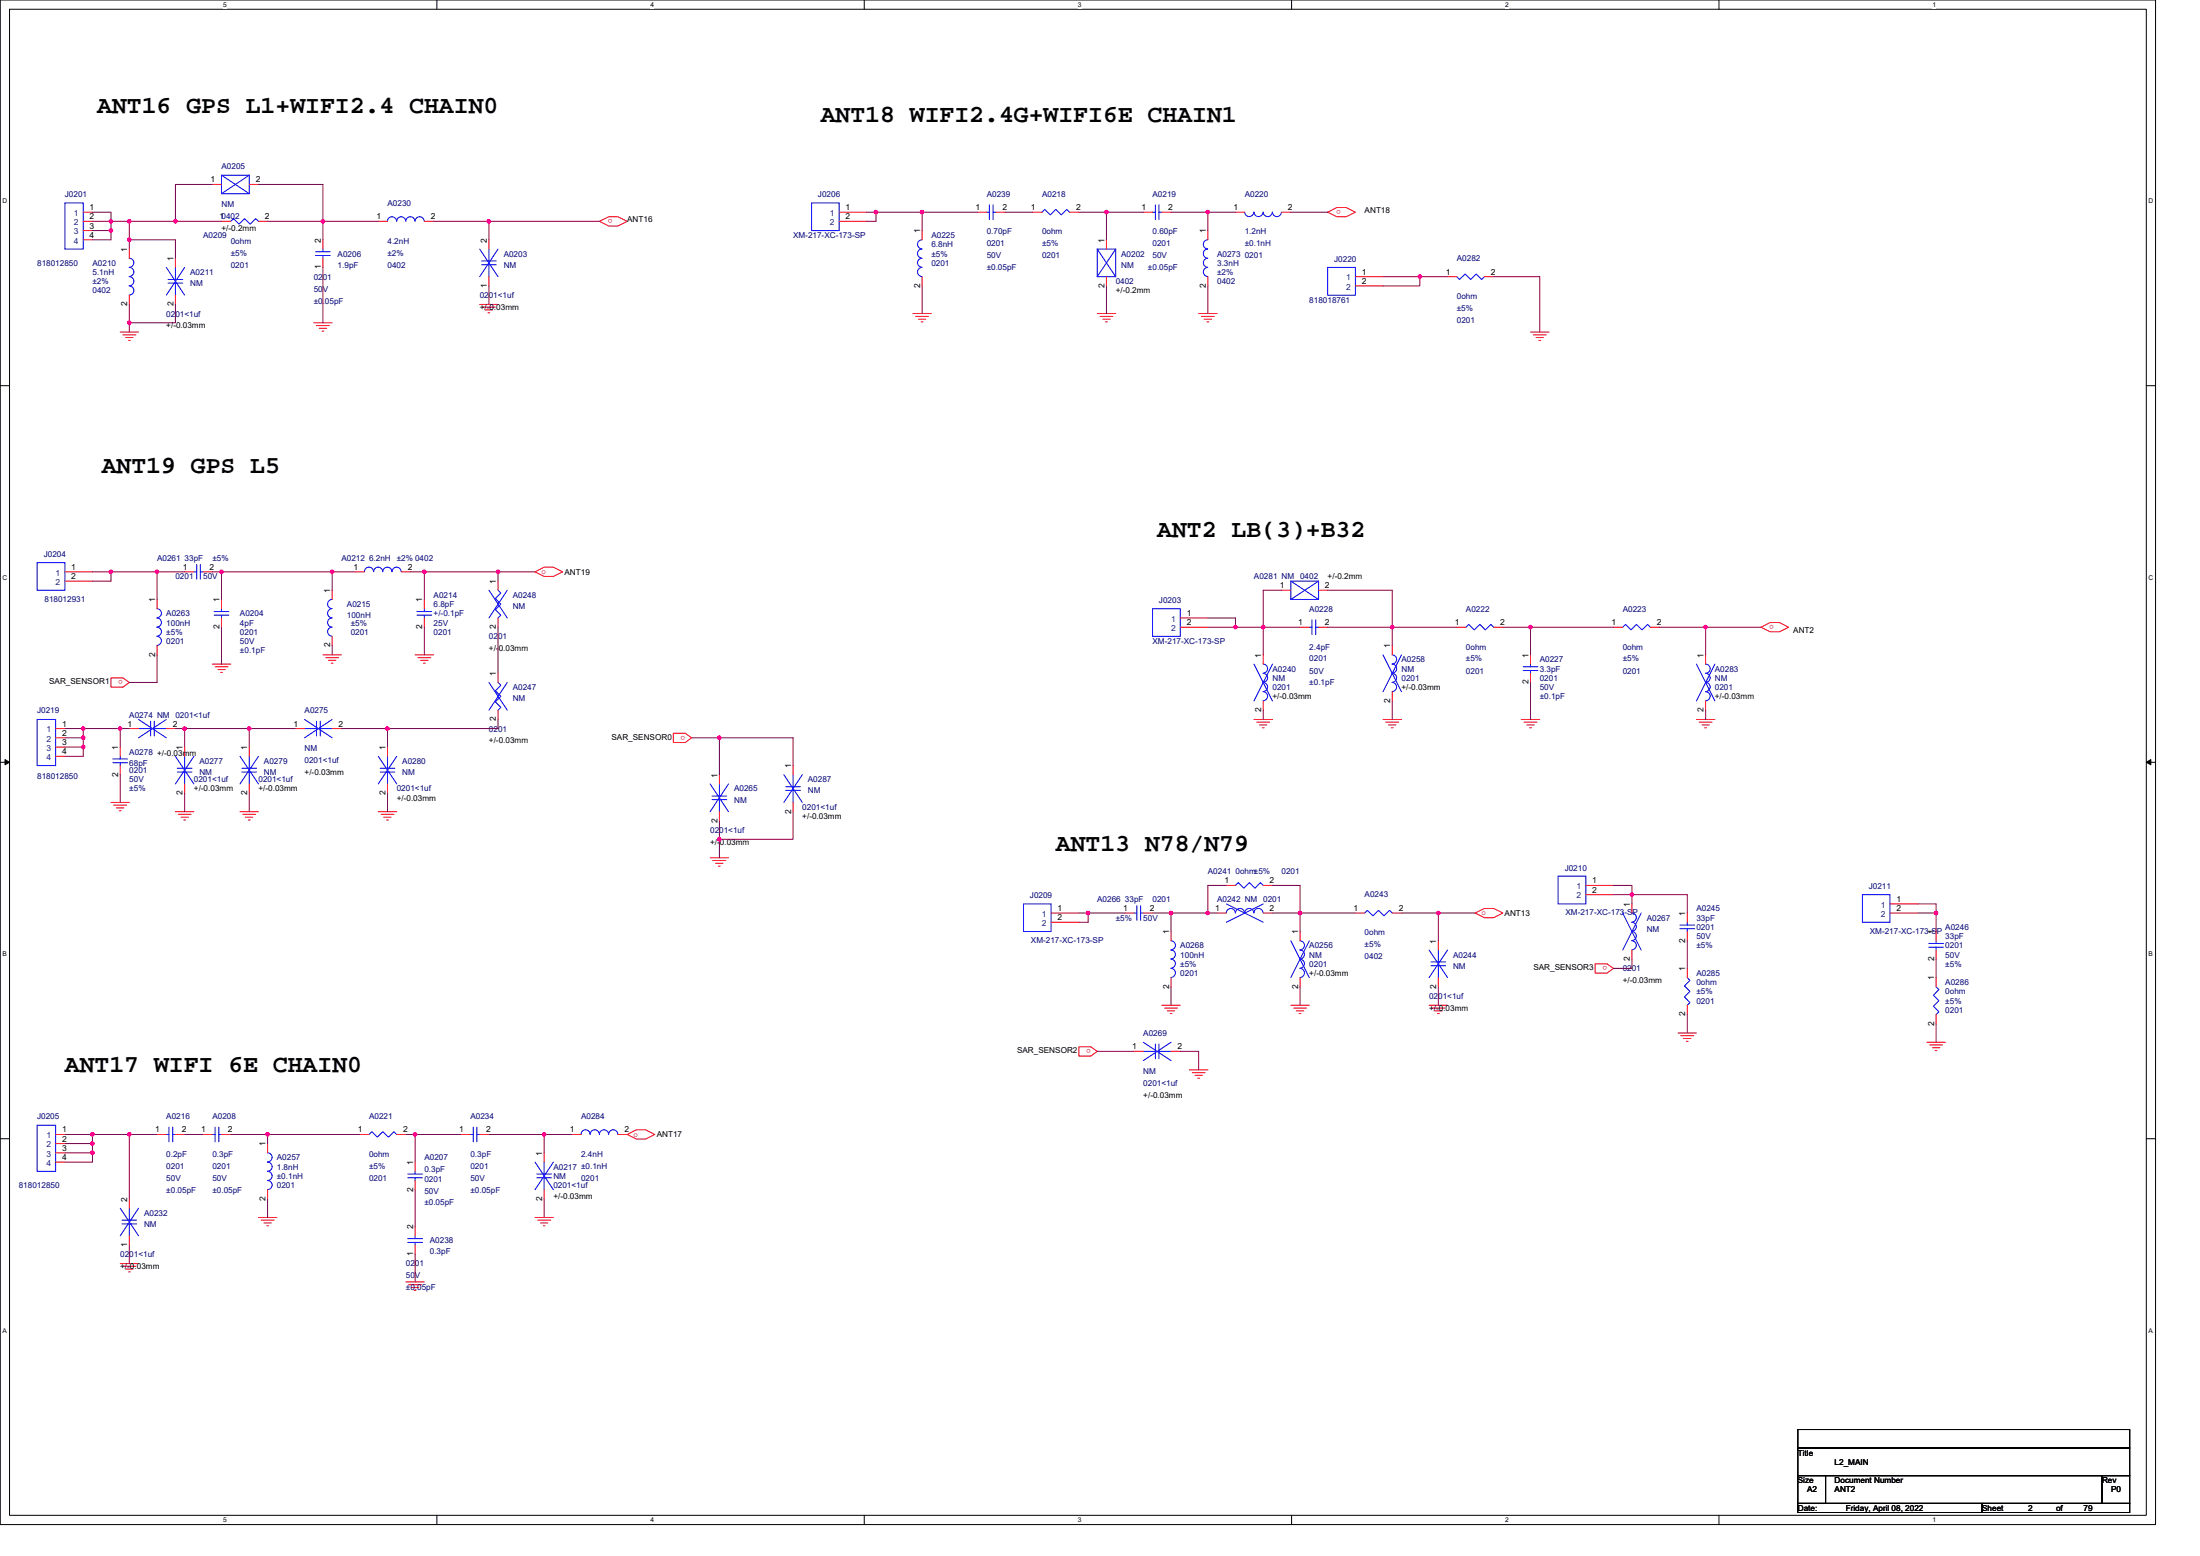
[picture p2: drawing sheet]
<svg xmlns="http://www.w3.org/2000/svg" width="297mm" height="210mm" viewBox="0 0 297 210" stroke-linecap="round" stroke-linejoin="round" font-family="sans-serif">
<path d="M0 0h291v205.7h-291zM1.3 1.2h288.5v203.3h-288.5z" fill="none" stroke="#000" stroke-width=".14"/>
<g fill="#fff">
<path d="M30.1 .1h.5v1h-.5z"/>
<path d="M30.1 204.6h.5v1h-.5z"/>
</g>
<path d="M59 0v1.2M59 204.5v1.2" fill="none" stroke="#000" stroke-width=".14"/>
<g fill="#fff">
<path d="M87.8 .1h.5v1h-.5z"/>
<path d="M87.8 204.6h.5v1h-.5z"/>
</g>
<path d="M116.7 0v1.2M116.7 204.5v1.2" fill="none" stroke="#000" stroke-width=".14"/>
<g fill="#fff">
<path d="M145.5 .1h.5v1h-.5z"/>
<path d="M145.5 204.6h.5v1h-.5z"/>
</g>
<path d="M174.4 0v1.2M174.4 204.5v1.2" fill="none" stroke="#000" stroke-width=".14"/>
<g fill="#fff">
<path d="M203.2 .1h.5v1h-.5z"/>
<path d="M203.2 204.6h.5v1h-.5z"/>
</g>
<path d="M232.1 0v1.2M232.1 204.5v1.2" fill="none" stroke="#000" stroke-width=".14"/>
<g fill="#fff">
<path d="M260.9 .1h.5v1h-.5z"/>
<path d="M260.9 204.6h.5v1h-.5z"/>
<path d="M.4 26.6h.6v1h-.6z"/>
<path d="M290.1 26.6h.6v1h-.6z"/>
<path d="M.4 77.4h.6v1h-.6z"/>
<path d="M290.1 77.4h.6v1h-.6z"/>
</g>
<path d="M0 52h1.3M289.8 52h1.2" fill="none" stroke="#000" stroke-width=".14"/>
<g fill="#fff">
<path d="M.4 128.3h.5v1h-.5z"/>
<path d="M290.1 128.3h.6v1h-.6z"/>
</g>
<path d="M0 102.9h1.3M289.8 102.9h1.2" fill="none" stroke="#000" stroke-width=".14"/>
<path d="M.7 102.5l.6 .4-.6 .3zM289.8 102.9l.6-.4v.7z" fill="#000" stroke="#000" stroke-width=".14"/>
<g fill="#fff">
<path d="M.4 179.1h.5v1h-.5z"/>
<path d="M290.1 179.1h.6v1h-.6z"/>
</g>
<path d="M0 153.7h1.3M289.8 153.7h1.2M242.7 192.9h44.8v2.5h-44.8zM242.7 195.4h44.8v3.7h-44.8zM242.7 199.1h3.8v3.8h-3.8zM246.5 199.1h37.3v3.8h-37.3zM283.8 199.1h3.7v3.8h-3.7zM242.7 202.9h24.9v1.2h-24.9zM267.6 202.9h19.9v1.2h-19.9z" fill="none" stroke="#000" stroke-width=".14"/>
<g fill="none" stroke="#f00" stroke-width=".14">
<path d="M11.2 29.9h1.3M11.2 31.1h1.3M11.2 32.4h1.3M11.2 28.6h1.3M17.5 33.6v1.3M17.5 39.8v1.3M23.7 34.9v1.2M23.7 39.8v1.3M28.7 24.9h1.2M29.9 29.9h1.3M33.7 24.9h1.2M34.9 29.9h1.2"/>
<path d="M43.6 34.9v1.2M43.6 32.4v1.2M51.1 29.9h1.2M57.3 29.9h1.2M66 37.3v1.3M66 32.4v1.2M80.9 29.9l1.3-.6h1.2l1.3 .6-1.3 .6h-1.2zM113.3 28.6h3.7M113.3 29.9h3.7M124.5 31.1v1.3M124.5 37.3v1.3M132 28.6h1.2"/>
<path d="M134.5 28.6h1.2M139.4 28.6h1.3M144.4 28.6h1.3M149.4 32.4v1.2M149.4 37.3v1.3M154.4 28.6h1.2M156.9 28.6h1.2M163.1 31.1v1.3M163.1 37.3v1.3M166.8 28.6h1.3M173 28.6h1.3M179.3 28.6l1.2-.6h1.3l1.2 .6-1.2 .7h-1.3z"/>
<path d="M183 37.3h3.7M183 38.6h3.7M195.4 37.3h1.3M200.4 37.3h1.3M16.2 44.8h2.5M16.6 45.2h1.7M17 45.6h1M17.4 45.9h.2M42.4 43.6h2.4M42.7 43.9h1.8M43.1 44.3h1M43.5 44.7h.2"/>
<path d="M64.8 41.1h2.4M65.1 41.4h1.8M65.5 41.8h1M65.9 42.2h.2M123.3 42.3h2.4M123.6 42.7h1.8M124 43.1h1M124.4 43.4h.2M148.1 42.3h2.5M148.5 42.7h1.8M148.9 43.1h1M149.3 43.4h.2"/>
<path d="M161.8 42.3h2.5M162.2 42.7h1.8M162.6 43.1h1M163 43.4h.2M206.6 44.8h2.5M207 45.2h1.8M207.4 45.6h1M207.8 45.9h.2M8.8 77.2h3.7M8.8 78.4h3.7M24.9 77.2h1.3M27.4 77.2h1.3"/>
<path d="M44.8 79.7v1.2M48 77.2h1.2M54.2 77.2h1.2M67.2 78.4v1.3M72.2 77.2l1.3-.7h1.2l1.3 .7-1.3 .6h-1.2zM173 79.7h1.3M178 79.7h1.3M7.5 99.6h1.3M7.5 98.3h1.3M15 91.5h1.6l.9 .6-.9 .6h-1.6zM17.5 98.3h1.2M21.2 80.9v1.2"/>
<path d="M21.2 87.1v1.3M22.5 98.3h1.2M28.7 89.6h2.5M29 90h1.8M29.4 90.4h1M29.8 90.7h.2M29.9 80.9v1.2M29.9 83.4v1.2M39.9 98.3h1.2M43.6 88.4h2.5M44 88.8h1.7M44.3 89.1h1.1"/>
<path d="M44.7 89.5h.3M44.8 98.3h1.3M44.8 85.9v1.2M56 88.4h2.5M56.4 88.8h1.8M56.8 89.1h1M57.2 89.5h.2M57.3 80.9v1.2M57.3 83.4v1.2M67.2 83.4v1.2M67.2 90.9v1.2M67.2 95.8v1.3"/>
<path d="M90.9 99h1.6l.9 .6-.9 .6h-1.6zM159.4 83.4h3.7M159.4 84.6h3.7M169.3 97.1h2.5M169.7 97.5h1.7M170 97.8h1M170.4 98.2h.3M170.6 88.4v1.2M170.6 94.6v1.2M175.5 84.6h1.3M178 84.6h1.3M186.7 97.1h2.5"/>
<path d="M187.1 97.5h1.7M187.5 97.8h1M187.9 98.2h.2M188 87.1v1.3M188 93.3v1.3M196.7 84.6h1.2M201.7 84.6h1.2M205.4 97.1h2.5M205.8 97.5h1.7M206.1 97.8h1.1M206.5 98.2h.3M206.6 88.4v1.2"/>
<path d="M206.6 90.9v1.2M217.8 84.6h1.3M222.8 84.6h1.3M229 97.1h2.5M229.4 97.5h1.8M229.8 97.8h1M230.2 98.2h.2M230.3 88.4v1.2M230.3 94.6v1.2M237.8 84.6l1.2-.6h1.3l1.2 .6-1.2 .7h-1.3zM7.5 100.8h1.3M7.5 102.1h1.3"/>
<path d="M15 108.3h2.5M15.3 108.6h1.8M15.7 109h1M16.1 109.4h.2M16.2 100.8v1.3M16.2 103.3v1.2M23.7 109.5h2.5M24.1 109.9h1.7M24.4 110.3h1M24.8 110.7h.3M24.9 100.8v1.3M24.9 105.8v1.2"/>
<path d="M32.4 109.5h2.5M32.8 109.9h1.7M33.1 110.3h1M33.5 110.7h.3M33.7 100.8v1.3M33.7 105.8v1.2M51.1 109.5h2.5M51.5 109.9h1.7M51.8 110.3h1M52.2 110.7h.2M52.3 100.8v1.3M52.3 105.8v1.2"/>
<path d="M95.9 115.8h2.5M96.2 116.1h1.8M96.6 116.5h1M97 116.9h.2M97.1 104.5v1.3M97.1 109.5v1.3M107.1 103.3v1.2M107.1 108.3v1.2M165.6 119.5h1.2M170.6 119.5h1.2M214.1 119.5h3.7M141.9 123.2h3.8"/>
<path d="M141.9 124.5h3.8M151.9 123.2h1.2M154.4 123.2h1.2M156.9 135.7h2.5M157.2 136h1.8M157.6 136.4h1M158 136.8h.2M158.1 125.7v1.3M158.1 131.9v1.3M164.3 123.2h1.3M170.6 123.2h1.2M174.3 135.7h2.5"/>
<path d="M174.7 136h1.7M175 136.4h1M175.4 136.8h.3M175.5 125.7v1.3M175.5 131.9v1.3M183 123.2h1.3M188 123.2h1.2M193 135.7h2.4M193.3 136h1.8M193.7 136.4h1M194.1 136.8h.2M194.2 127v1.2"/>
<path d="M194.2 131.9v1.3M199.2 123.2l1.2-.6h1.3l1.2 .6-1.2 .6h-1.3zM214.1 120.7h3.7M215.4 130.1h1.6l.8 .6-.8 .6h-1.6zM220.3 122v1.2M220.3 128.2v1.2M226.6 139.4h2.4M226.9 139.8h1.8M227.8 130.7v1.2M227.8 135.7v1.2M227.8 123.2v1.3M227.8 125.7v1.3"/>
<path d="M255.2 122h3.7M255.2 123.2h3.7M261.4 131.9v1.3M261.4 136.9v1.3M261.4 125.7v1.3M261.4 128.2v1.2M7.5 154.3h1.3M7.5 155.6h1.3M7.5 156.8h1.3M7.5 153.1h1.3M21.2 153.1h1.3M23.7 153.1h1.2"/>
<path d="M27.4 153.1h1.3M29.9 153.1h1.3M36.1 154.3v1.3M48.6 153.1h1.2M53.6 153.1h1.2M56 156.8v1.3M56 159.3v1.2M62.3 153.1h1.2M64.8 153.1h1.2M73.5 155.6v1.2M77.2 153.1h1.3M83.4 153.1h1.3"/>
<path d="M84.7 153.1l1.2-.6h1.3l1.2 .6-1.2 .6h-1.3zM145.7 141.3h1.6l.8 .6-.8 .6h-1.6zM153.1 141.9h1.3M158.1 141.9h1.3M160.6 144.4h2.5M161 144.8h1.7M161.4 145.1h.9M161.7 145.5h.3M227.3 140.1h1M227.7 140.5h.2M260.2 140.7h2.5M260.5 141h1.8"/>
<path d="M260.9 141.4h1M261.3 141.8h.2M16.2 170.5h2.5M16.6 170.9h1.7M17 171.3h1M17.4 171.6h.2M17.5 166.8v1.2M17.5 161.8v1.2M34.9 164.3h2.5M35.3 164.7h1.7M35.6 165h1M36 165.4h.3"/>
<path d="M36.1 160.5v1.3M54.8 173h2.5M55.2 173.4h1.7M55.6 173.8h1M55.9 174.1h.3M56 168v1.3M56 165.5v1.3M72.2 164.3h2.5M72.6 164.7h1.8M73 165h1M73.4 165.4h.2M73.5 160.5v1.3"/>
</g>
<g fill="none" stroke="#00f" stroke-width=".14">
<path d="M8.8 27.4h2.4v6.2h-2.4zM17.4 34.9a.6 .6 0 0 1 .7 .6 .6 .6 0 0 1-.7 .6 .62 .62 0 0 1 .7 .6 .62 .62 0 0 1-.7 .6 .62 .62 0 0 1 .7 .6 .62 .62 0 0 1-.7 .7 .62 .62 0 0 1 .7 .6 .62 .62 0 0 1-.7 .6M22.5 36.1l2.4 3.7M22.7 37.7h2M22.7 38.2h2M23.7 36.1v1.6M23.7 38.2v1.6M24.9 36.1l-2.4 3.7M29.9 23.6h3.8v2.5h-3.8zM29.9 23.6l3.8 2.5M31.2 29.9l.3-.4 .8 .7 .7-.7 .8 .7 .7-.7 .4 .4M33.7 23.6l-3.8 2.5"/>
<path d="M42.6 34.5h2M42.6 34h2M43.6 34.5v.4M43.6 33.6v.4M52.3 29.8a.61 .61 0 0 1 .6-.5 .61 .61 0 0 1 .6 .5M53.6 29.8a.6 .6 0 0 1 .6-.5 .6 .6 0 0 1 .6 .5 .63 .63 0 0 1 .6-.5 .63 .63 0 0 1 .6 .5 .63 .63 0 0 1 .6-.5 .63 .63 0 0 1 .7 .5M64.8 33.6l2.4 3.7M65 35.7h2M65 35.2h2M66 35.7v1.6M66 33.6v1.6M67.2 33.6l-2.4 3.7"/>
<path d="M109.6 27.4h3.7v3.7h-3.7zM124.5 32.4a.61 .61 0 0 0-.6 .6 .61 .61 0 0 0 .6 .6M124.5 33.6a.61 .61 0 0 0-.6 .6 .61 .61 0 0 0 .6 .6M124.5 34.9a.6 .6 0 0 0-.6 .6 .6 .6 0 0 0 .6 .6 .63 .63 0 0 0-.6 .6 .63 .63 0 0 0 .6 .6M133.2 28.6h.4M133.6 27.6v2M134.1 27.6v2M134.1 28.6h.4M140.7 28.6l.4-.3 .7 .7 .8-.7 .7 .7 .7-.7 .4 .3M148.1 33.6h2.5v3.7h-2.5zM148.1 33.6l2.5 3.7M150.6 33.6l-2.5 3.7"/>
<path d="M155.6 28.6h.4M156 27.6v2M156.5 27.6v2M156.5 28.6h.4M163.1 32.4a.61 .61 0 0 0-.6 .6 .61 .61 0 0 0 .6 .6M163.1 33.6a.61 .61 0 0 0-.6 .6 .61 .61 0 0 0 .6 .6M163.1 34.9a.6 .6 0 0 0-.6 .6 .6 .6 0 0 0 .6 .6 .63 .63 0 0 0-.6 .6 .63 .63 0 0 0 .6 .6M168.1 28.6a.61 .61 0 0 0 .6 .6 .61 .61 0 0 0 .6-.6M169.3 28.6a.61 .61 0 0 0 .6 .6 .61 .61 0 0 0 .6-.6M170.6 28.6a.61 .61 0 0 0 .6 .6 .61 .61 0 0 0 .6-.6M171.8 28.6a.6 .6 0 0 0 .6 .6 .6 .6 0 0 0 .6-.6M179.3 36.1h3.7v3.7h-3.7z"/>
<path d="M196.7 37.3l.4 .4 .7-.7 .8 .7 .7-.7 .7 .7 .4-.4M5 75.9h3.8v3.8h-3.8zM26.2 77.2h.4M26.6 76.2v2M27 76.2v2M27 77.2h.4M50.4 77.2a.61 .61 0 0 0-.6-.7 .61 .61 0 0 0-.6 .7M54.2 77.2a.62 .62 0 0 0-.7-.7 .62 .62 0 0 0-.6 .7 .62 .62 0 0 0-.6-.7 .62 .62 0 0 0-.6 .7 .6 .6 0 0 0-.6-.7 .6 .6 0 0 0-.6 .7M66 79.7l2.5 3.7M67.2 79.7l.4 .3-.7 .8 .7 .7-.7 .8 .7 .7-.4 .4M68.5 79.7l-2.5 3.7M174.3 78.4h3.7v2.5h-3.7z"/>
<path d="M174.3 78.4l3.7 2.5M178 78.4l-3.7 2.5M5 97.1h2.5v6.2h-2.5zM18.7 97.1l3.8 2.5M18.7 98.3h1.6M20.3 97.3v2M20.8 97.3v2M20.8 98.3h1.7M21.2 82.1a.61 .61 0 0 1 .6 .7 .61 .61 0 0 1-.6 .6M21.2 83.4a.61 .61 0 0 1 .6 .6 .61 .61 0 0 1-.6 .6M21.2 84.6a.6 .6 0 0 1 .6 .6 .6 .6 0 0 1-.6 .7M21.2 85.9a.61 .61 0 0 1 .6 .6 .61 .61 0 0 1-.6 .6"/>
<path d="M22.5 97.1l-3.8 2.5M28.9 82.5h2M28.9 83h2M29.9 82.1v.4M29.9 83v.4M41.1 98.3h1.6M41.1 97.1l3.7 2.5M42.7 97.3v2M43.2 97.3v2M43.2 98.3h1.6M44.8 80.9a.61 .61 0 0 0-.6 .6 .61 .61 0 0 0 .6 .6M44.8 82.1a.61 .61 0 0 0-.6 .7 .61 .61 0 0 0 .6 .6"/>
<path d="M44.8 83.4a.61 .61 0 0 0-.6 .6 .61 .61 0 0 0 .6 .6M44.8 84.6a.6 .6 0 0 0-.6 .6 .6 .6 0 0 0 .6 .7M44.8 97.1l-3.7 2.5M56.3 82.5h2M56.3 83h2M57.3 82.1v.4M57.3 83v.4M66 92.1l2.5 3.7M67.2 92.1l.4 .4-.7 .7 .7 .8-.7 .7 .7 .8-.4 .3M68.5 92.1l-2.5 3.7M155.6 82.1h3.8v3.8h-3.8zM169.3 89.6l2.5 5"/>
<path d="M170.5 89.6a.61 .61 0 0 1 .7 .6 .61 .61 0 0 1-.7 .6M170.5 90.9a.6 .6 0 0 1 .7 .6 .6 .6 0 0 1-.7 .6 .62 .62 0 0 1 .7 .6 .62 .62 0 0 1-.7 .6 .62 .62 0 0 1 .7 .6 .62 .62 0 0 1-.7 .7M171.8 89.6l-2.5 5M176.8 84.6h.3M177.1 83.7v1.9M177.6 83.7v1.9M177.6 84.6h.4M186.7 88.4l2.5 4.9M188 88.4a.61 .61 0 0 1 .6 .6 .61 .61 0 0 1-.6 .6M188 89.6a.61 .61 0 0 1 .6 .6 .61 .61 0 0 1-.6 .6M188 90.9a.6 .6 0 0 1 .6 .6 .6 .6 0 0 1-.6 .6 .62 .62 0 0 1 .6 .6 .62 .62 0 0 1-.6 .6M189.2 88.4l-2.5 4.9"/>
<path d="M197.9 84.6l.4-.3 .7 .7 .8-.7 .8 .7 .7-.7 .4 .3M205.7 90h1.9M205.7 90.5h1.9M206.6 89.6v.4M206.6 90.5v.4M219.1 84.6l.4-.3 .7 .7 .8-.7 .7 .7 .8-.7 .3 .3M229 89.6l2.5 5M230.3 89.6a.61 .61 0 0 1 .6 .6 .61 .61 0 0 1-.6 .6M230.3 90.9a.6 .6 0 0 1 .6 .6 .6 .6 0 0 1-.6 .6 .62 .62 0 0 1 .6 .6 .62 .62 0 0 1-.6 .6 .62 .62 0 0 1 .6 .6 .62 .62 0 0 1-.6 .7M231.5 89.6l-2.5 5M15.2 102.4h2M15.2 102.9h2"/>
<path d="M16.2 102.1v.3M16.2 102.9v.4M23.7 102.1l2.5 3.7M23.9 103.7h2M23.9 104.2h2M24.9 102.1v1.6M24.9 104.2v1.6M26.2 102.1l-2.5 3.7M32.4 102.1l2.5 3.7M32.7 103.7h1.9M32.7 104.2h1.9M33.7 102.1v1.6"/>
<path d="M33.7 104.2v1.6M34.9 102.1l-2.5 3.7M51.1 102.1l2.5 3.7M51.3 103.7h2M51.3 104.2h2M52.3 102.1v1.6M52.3 104.2v1.6M53.6 102.1l-2.5 3.7M95.9 105.8l2.5 3.7M96.1 107.4h2M96.1 107.9h2M97.1 105.8v1.6"/>
<path d="M97.1 107.9v1.6M98.4 105.8l-2.5 3.7M105.8 104.5l2.5 3.8M106.1 106.2h2M106.1 106.7h2M107.1 104.5v1.7M107.1 106.7v1.6M108.3 104.5l-2.5 3.8M166.8 119.5l.4-.4 .7 .8 .8-.8 .7 .8 .8-.8 .4 .4M210.4 118.2h3.7v3.8h-3.7zM138.2 122h3.7v3.7h-3.7zM153.1 123.2h.4"/>
<path d="M153.5 122.2v2M154 122.2v2M154 123.2h.4M158.1 127a.61 .61 0 0 1 .6 .6 .61 .61 0 0 1-.6 .6 .61 .61 0 0 1 .6 .6 .61 .61 0 0 1-.6 .6M158.1 129.4a.61 .61 0 0 1 .6 .6 .61 .61 0 0 1-.6 .7M158.1 130.7a.61 .61 0 0 1 .6 .6 .61 .61 0 0 1-.6 .6M165.6 123.2a.6 .6 0 0 1 .6-.6 .6 .6 0 0 1 .6 .6M165.6 122l5 2.5M166.8 123.2a.61 .61 0 0 1 .6-.6 .61 .61 0 0 1 .6 .6M168.1 123.2a.61 .61 0 0 1 .6-.6 .61 .61 0 0 1 .6 .6M169.3 123.2a.61 .61 0 0 1 .6-.6 .61 .61 0 0 1 .6 .6M170.6 122l-5 2.5"/>
<path d="M174.3 127l2.5 4.9M175.5 127a.61 .61 0 0 1 .6 .6 .61 .61 0 0 1-.6 .6 .61 .61 0 0 1 .6 .6 .61 .61 0 0 1-.6 .6M175.5 129.4a.61 .61 0 0 1 .6 .6 .61 .61 0 0 1-.6 .7M175.5 130.7a.61 .61 0 0 1 .6 .6 .61 .61 0 0 1-.6 .6M176.8 127l-2.5 4.9M184.3 123.2l.3-.3 .8 .7 .7-.7 .8 .7 .7-.7 .4 .3M193 128.2l2.4 3.7M193.2 129.8h2M193.2 130.3h2M194.2 128.2v1.6M194.2 130.3v1.6M195.4 128.2l-2.4 3.7"/>
<path d="M219.1 123.2l2.5 5M220.3 123.2a.61 .61 0 0 1 .6 .6 .61 .61 0 0 1-.6 .6 .62 .62 0 0 1 .6 .7 .62 .62 0 0 1-.6 .6 .62 .62 0 0 1 .6 .6 .62 .62 0 0 1-.6 .6 .62 .62 0 0 1 .6 .7 .62 .62 0 0 1-.6 .6M221.6 123.2l-2.5 5M226.8 124.8h2M226.8 125.3h2M227.8 131.9l.4 .4-.8 .8 .8 .7-.8 .7 .8 .8-.4 .4M227.8 124.5v.3M227.8 125.3v.4M251.5 120.7h3.7v3.8h-3.7zM260.4 127.3h2M260.4 127.8h2M261.4 133.2l.4 .3-.8 .8 .8 .7-.8 .8 .8 .7-.4 .4"/>
<path d="M261.4 127v.3M261.4 127.8v.4M5 151.8h2.5v6.3h-2.5zM22.5 153.1h.3M22.8 152.1v2M23.3 152.1v2M23.3 153.1h.4M28.7 153.1h.3M29 152.1v2M29.5 152.1v2M29.5 153.1h.4M36.1 155.6a.61 .61 0 0 1 .6 .6 .61 .61 0 0 1-.6 .6"/>
<path d="M36.1 156.8a.61 .61 0 0 1 .6 .6 .61 .61 0 0 1-.6 .7M36.1 158.1a.61 .61 0 0 1 .6 .6 .61 .61 0 0 1-.6 .6M36.1 159.3a.6 .6 0 0 1 .6 .6 .6 .6 0 0 1-.6 .6M49.8 153.1l.4-.4 .7 .8 .8-.8 .7 .8 .8-.8 .4 .4M55.1 158.4h1.9M55.1 158.9h1.9M56 158.1v.3M56 158.9v.4M63.5 153.1h.4M63.9 152.1v2M64.4 152.1v2M64.4 153.1h.4"/>
<path d="M72.2 156.8l2.5 3.7M72.5 158.4h2M72.5 158.9h2M73.5 156.8v1.6M73.5 158.9v1.6M74.7 156.8l-2.5 3.7M78.5 153.1a.6 .6 0 0 1 .6-.6 .6 .6 0 0 1 .6 .6M79.7 153.1a.61 .61 0 0 1 .6-.6 .61 .61 0 0 1 .6 .6M80.9 153.1a.61 .61 0 0 1 .7-.6 .61 .61 0 0 1 .6 .6M82.2 153.1a.61 .61 0 0 1 .6-.6 .61 .61 0 0 1 .6 .6M154.4 141.9h1.6M154.4 140.7l3.7 2.4"/>
<path d="M156 140.9v2M156.5 140.9v2M156.5 141.9h1.6M158.1 140.7l-3.7 2.4M16.2 163l2.5 3.8M16.5 165.2h2M16.5 164.7h2M17.5 165.2v1.6M17.5 163v1.7M18.7 163l-2.5 3.8M55.1 167.7h1.9M55.1 167.2h1.9"/>
<path d="M56 167.7v.3M56 166.8v.4"/>
</g>
<g fill="none" stroke="#800040" stroke-width=".14">
<path d="M12.5 28.6h2.5v1.3M12.5 29.9h2.5M12.5 31.1h2.5M15 29.9v1.2M15 31.1v1.3h-2.5M15 29.9h2.5M17.5 29.9h6.2M17.5 32.4h6.2v2.5M17.5 29.9v2.5M17.5 32.4v1.2M23.7 29.9h6.2M28.7 24.9h-5v5"/>
<path d="M34.9 24.9h8.7v5M36.1 29.9h7.5M43.6 29.9h7.5M43.6 29.9v2.5M43.6 36.1v7.5M58.5 29.9h7.5M66 29.9h14.9M66 29.9v2.5M66 38.6v2.5M117 28.6h1.3M118.3 28.6v1.3h-1.3M118.3 28.6h6.2"/>
<path d="M124.5 28.6h7.5M124.5 28.6v2.5M124.5 38.6v3.7M135.7 28.6h3.7M145.7 28.6h3.7M149.4 28.6h5M149.4 28.6v3.8M149.4 38.6v3.7M158.1 28.6h5M163.1 28.6v2.5M163.1 38.6v3.7M163.1 28.6h3.7"/>
<path d="M174.3 28.6h5M186.7 37.3h5M195.4 37.3h-3.7v1.3h-5M201.7 37.3h6.2v7.5M17.5 41.1v2.5M17.5 43.6v1.2M23.7 41.1v2.5h-6.2M12.5 77.2h2.5M15 77.2h6.2M15 77.2v1.2h-2.5M21.2 77.2h3.7M21.2 77.2v3.7"/>
<path d="M28.7 77.2h1.2M29.9 77.2h14.9M29.9 77.2v3.7M44.8 77.2v2.5M44.8 77.2h3.2M55.4 77.2h1.9M57.3 77.2h9.9M57.3 77.2v3.7M67.2 77.2v1.2M67.2 77.2h5M173 79.7h-2.4v4.9M179.3 79.7h8.7v4.9"/>
<path d="M8.8 98.3h2.4M8.8 99.6h2.4M11.2 98.3v1.3M11.2 99.6v1.2M11.2 98.3h5M16.2 98.3h1.3M16.2 98.3v2.5M21.2 88.4v3.7h-3.7M23.7 98.3h1.2M24.9 98.3v2.5M24.9 98.3h8.8M29.9 84.6v5"/>
<path d="M33.7 98.3v2.5M33.7 98.3h6.2M44.8 87.1v1.3M46.1 98.3h6.2M52.3 98.3v2.5M57.3 84.6v3.8M67.2 97.1v1.2h-14.9M67.2 84.6v6.3M93.4 99.6h3.7M97.1 99.6v4.9M97.1 99.6h10v3.7M163.1 83.4h3.7v1.2"/>
<path d="M163.1 84.6h3.7M166.8 84.6h3.8M170.6 84.6v3.8M170.6 95.8v1.3M170.6 84.6h4.9M179.3 84.6h8.7M188 84.6h8.7M188 84.6v2.5M188 94.6v2.5M202.9 84.6h3.7M206.6 92.1v5M217.8 84.6h-11.2v3.8"/>
<path d="M224.1 84.6h6.2M230.3 95.8v1.3M237.8 84.6h-7.5v3.8M8.8 100.8h2.4M11.2 100.8v1.3h-2.4M16.2 104.5v3.8M24.9 107v2.5M33.7 107v2.5M52.3 107v2.5M97.1 113.3v2.5M97.1 110.8v2.5M107.1 109.5v3.8h-10"/>
<path d="M165.6 119.5h-2.5v3.7M171.8 119.5h3.7v3.7M217.8 119.5h2.5v1.2M145.7 123.2h1.2M146.9 123.2h5M146.9 123.2v1.3h-1.2M155.6 123.2h2.5M158.1 133.2v2.5M158.1 123.2h5M158.1 123.2v2.5M163.1 123.2h1.2M171.8 123.2h3.7"/>
<path d="M175.5 123.2h7.5M175.5 133.2v2.5M175.5 123.2v2.5M189.2 123.2h5M194.2 123.2h5M194.2 123.2v3.8M194.2 133.2v2.5M217.8 120.7h2.5M220.3 120.7h7.5v2.5M220.3 129.4v1.3h-2.5M220.3 120.7v1.3M227.8 127v3.7"/>
<path d="M227.8 136.9v2.5M258.9 122h2.5v1.2M258.9 123.2h2.5M261.4 123.2v2.5M261.4 129.4v2.5M261.4 138.2v2.5M8.8 154.3h3.7M8.8 155.6h3.7M8.8 153.1h3.7M12.5 154.3v1.3M12.5 155.6v1.2h-3.7M12.5 153.1v1.2"/>
<path d="M12.5 153.1h5M17.5 153.1h3.7M17.5 153.1v8.7M24.9 153.1h2.5M31.2 153.1h4.9M48.6 153.1h-12.5v1.2M54.8 153.1h1.2M56 153.1v3.7M56 153.1h6.3M66 153.1h11.2M73.5 153.1v2.5M148.1 141.9h5"/>
<path d="M159.4 141.9h2.4v2.5M17.5 168v2.5M36.1 161.8v2.5M56 169.3v3.7M56 160.5v5M73.5 161.8v2.5"/>
</g>
<g fill="#f0f" stroke="#f0f" stroke-width=".14">
<circle cx="23.7" cy="29.9" r=".23"/>
<circle cx="17.5" cy="29.9" r=".23"/>
<circle cx="66" cy="29.9" r=".23"/>
<circle cx="17.5" cy="32.3" r=".24"/>
<circle cx="17.5" cy="43.5" r=".24"/>
<circle cx="57.3" cy="77.2" r=".24"/>
<circle cx="56" cy="153.1" r=".24"/>
<circle cx="73.5" cy="153.1" r=".23"/>
<circle cx="12.5" cy="155.6" r=".24"/>
<circle cx="12.5" cy="154.3" r=".24"/>
<circle cx="124.5" cy="28.6" r=".24"/>
<circle cx="166.8" cy="84.6" r=".23"/>
<circle cx="188" cy="84.6" r=".24"/>
<circle cx="17.5" cy="153.1" r=".23"/>
<circle cx="36.1" cy="153.1" r=".23"/>
<circle cx="118.3" cy="28.6" r=".24"/>
<circle cx="163.1" cy="28.6" r=".24"/>
<circle cx="170.6" cy="84.6" r=".24"/>
<circle cx="175.5" cy="123.2" r=".24"/>
<circle cx="146.9" cy="123.2" r=".23"/>
<circle cx="163.1" cy="123.2" r=".24"/>
<circle cx="194.2" cy="123.2" r=".24"/>
<circle cx="220.3" cy="120.7" r=".24"/>
<circle cx="261.4" cy="123.2" r=".24"/>
<circle cx="158.1" cy="123.2" r=".24"/>
<circle cx="29.9" cy="77.2" r=".24"/>
<circle cx="44.8" cy="77.2" r=".24"/>
<circle cx="15" cy="77.2" r=".24"/>
<circle cx="15" cy="31.1" r=".24"/>
<circle cx="15" cy="29.9" r=".24"/>
<circle cx="11.2" cy="99.6" r=".24"/>
<circle cx="11.2" cy="98.3" r=".23"/>
<circle cx="16.2" cy="98.3" r=".23"/>
<circle cx="24.9" cy="98.3" r=".24"/>
<circle cx="52.3" cy="98.3" r=".24"/>
<circle cx="11.2" cy="100.8" r=".24"/>
<circle cx="21.2" cy="77.2" r=".24"/>
<circle cx="33.6" cy="98.3" r=".24"/>
<circle cx="12.5" cy="153.1" r=".24"/>
<circle cx="149.4" cy="28.6" r=".24"/>
<circle cx="67.2" cy="77.2" r=".24"/>
<circle cx="191.7" cy="37.3" r=".24"/>
<circle cx="230.3" cy="84.6" r=".24"/>
<circle cx="43.6" cy="29.9" r=".24"/>
<circle cx="97.1" cy="99.6" r=".24"/>
<circle cx="206.6" cy="84.6" r=".24"/>
<circle cx="97.1" cy="113.2" r=".24"/>
</g>
<g font-size="3.3">
<text x="13.1" y="15.2">ANT16 GPS L1+WIFI2.4 CHAIN0</text>
<text x="110.8" y="16.5">ANT18 WIFI2.4G+WIFI6E CHAIN1</text>
<text x="13.7" y="63.8">ANT19 GPS L5</text>
<text x="156.3" y="72.5">ANT2 LB(3)+B32</text>
<text x="142.6" y="114.8">ANT13 N78/N79</text>
<text x="8.8" y="144.7">ANT17 WIFI 6E CHAIN0</text>
</g>
<g font-size="1.1" fill="#000080">
<text x="29.9" y="22.8">A0205</text>
<text x="8.8" y="26.5">J0201</text>
<text x="29.9" y="27.9">NM</text>
<text x="52.3" y="27.8">A0230</text>
<text x="110.4" y="26.6">J0206</text>
<text x="133.2" y="26.5">A0239</text>
<text x="140.7" y="26.5">A0218</text>
<text x="155.6" y="26.5">A0219</text>
<text x="168.1" y="26.5">A0220</text>
<text x="5" y="35.9">818012850</text>
<text x="12.5" y="35.9">A0210</text>
<text x="27.4" y="32.1">A0209</text>
<text x="31.2" y="32.9">0ohm</text>
<text x="31.2" y="34.5">±5%</text>
<text x="45.6" y="34.6">A0206</text>
<text x="52.3" y="32.9">4.2nH</text>
<text x="52.3" y="34.5">±2%</text>
<text x="68" y="34.6">A0203</text>
<text x="107.1" y="32.1">XM-217-XC-173-SP</text>
<text x="125.7" y="32.1">A0225</text>
<text x="125.7" y="33.4">6.8nH</text>
<text x="125.7" y="34.6">±5%</text>
<text x="125.7" y="35.9">0201</text>
<text x="133.2" y="31.6">0.70pF</text>
<text x="133.2" y="33.3">0201</text>
<text x="133.2" y="34.9">50V</text>
<text x="140.7" y="31.6">0ohm</text>
<text x="140.7" y="33.3">±5%</text>
<text x="140.7" y="34.9">0201</text>
<text x="151.4" y="34.6">A0202</text>
<text x="155.6" y="31.6">0.60pF</text>
<text x="155.6" y="33.3">0201</text>
<text x="155.6" y="34.9">50V</text>
<text x="164.3" y="34.6">A0273</text>
<text x="164.3" y="35.9">3.3nH</text>
<text x="168.1" y="31.6">1.2nH</text>
<text x="168.1" y="33.3">±0.1nH</text>
<text x="168.1" y="34.9">0201</text>
<text x="180.1" y="35.4">J0220</text>
<text x="196.7" y="35.2">A0282</text>
<text x="12.5" y="37.1">5.1nH</text>
<text x="12.5" y="38.4">±2%</text>
<text x="12.5" y="39.6">0402</text>
<text x="25.7" y="37.1">A0211</text>
<text x="25.7" y="38.6">NM</text>
<text x="31.2" y="36.1">0201</text>
<text x="42.4" y="37.7">0201</text>
<text x="42.4" y="39.3">50V</text>
<text x="42.4" y="41">±0.05pF</text>
<text x="45.6" y="36.1">1.9pF</text>
<text x="52.3" y="36.1">0402</text>
<text x="64.8" y="40.2">0201&lt;1uf</text>
<text x="68" y="36.1">NM</text>
<text x="133.2" y="36.5">±0.05pF</text>
<text x="150.6" y="38.4">0402</text>
<text x="151.4" y="36.1">NM</text>
<text x="155" y="36.5">±0.05pF</text>
<text x="164.3" y="37.1">±2%</text>
<text x="164.3" y="38.4">0402</text>
<text x="176.8" y="40.9">818018761</text>
<text x="196.7" y="40.3">0ohm</text>
<text x="196.7" y="42">±5%</text>
<text x="22.5" y="42.7">0201&lt;1uf</text>
<text x="196.7" y="43.6">0201</text>
<text x="5.9" y="75.2">J0204</text>
<text x="21.2" y="75.7">A0261 33pF</text>
<text x="28.7" y="75.7">±5%</text>
<text x="46.1" y="75.7">A0212 6.2nH</text>
<text x="53.6" y="75.7">±2% 0402</text>
<text x="6" y="81.2">818012931</text>
<text x="22.5" y="83.2">A0263</text>
<text x="23.7" y="78.2">0201</text>
<text x="27.4" y="78.2">50V</text>
<text x="32.4" y="83.2">A0204</text>
<text x="46.8" y="81.9">A0215</text>
<text x="46.8" y="83.4">100nH</text>
<text x="58.5" y="80.7">A0214</text>
<text x="58.5" y="81.9">6.8pF</text>
<text x="58.5" y="83.2">+/-0.1pF</text>
<text x="69.2" y="80.7">A0248</text>
<text x="69.2" y="82.2">NM</text>
<text x="156.5" y="81.4">J0203</text>
<text x="169.3" y="78.2">A0281 NM</text>
<text x="175.5" y="78.2">0402</text>
<text x="176.8" y="82.5">A0228</text>
<text x="197.9" y="82.5">A0222</text>
<text x="219.1" y="82.5">A0223</text>
<text x="22.5" y="84.4">100nH</text>
<text x="22.5" y="85.7">±5%</text>
<text x="22.5" y="86.9">0201</text>
<text x="32.4" y="84.4">4pF</text>
<text x="32.4" y="85.7">0201</text>
<text x="32.4" y="86.9">50V</text>
<text x="32.4" y="88.1">±0.1pF</text>
<text x="47.3" y="84.4">±5%</text>
<text x="47.3" y="85.7">0201</text>
<text x="58.5" y="85.7">0201</text>
<text x="58.5" y="84.4">25V</text>
<text x="66" y="86.3">0201</text>
<text x="155.6" y="86.9">XM-217-XC-173-SP</text>
<text x="176.8" y="87.7">2.4pF</text>
<text x="176.8" y="89.3">0201</text>
<text x="189.2" y="89.4">A0258</text>
<text x="197.9" y="87.7">0ohm</text>
<text x="197.9" y="89.3">±5%</text>
<text x="207.9" y="89.4">A0227</text>
<text x="219.1" y="87.7">0ohm</text>
<text x="219.1" y="89.3">±5%</text>
<text x="69.2" y="93.1">A0247</text>
<text x="69.2" y="94.6">NM</text>
<text x="171.8" y="90.6">A0240</text>
<text x="171.8" y="91.9">NM</text>
<text x="171.8" y="93.1">0201</text>
<text x="176.8" y="90.9">50V</text>
<text x="176.8" y="92.5">±0.1pF</text>
<text x="189.2" y="90.6">NM</text>
<text x="189.2" y="91.9">0201</text>
<text x="197.9" y="90.9">0201</text>
<text x="207.9" y="90.6">3.3pF</text>
<text x="207.9" y="91.9">0201</text>
<text x="207.9" y="93.1">50V</text>
<text x="207.9" y="94.4">±0.1pF</text>
<text x="219.1" y="90.9">0201</text>
<text x="231.5" y="90.6">A0283</text>
<text x="231.5" y="91.9">NM</text>
<text x="231.5" y="93.1">0201</text>
<text x="5" y="96.2">J0219</text>
<text x="17.5" y="96.9">A0274 NM 0201&lt;1uf</text>
<text x="17.5" y="101.8">A0278 +/-0.03mm</text>
<text x="41.1" y="96.2">A0275</text>
<text x="41.1" y="101.3">NM</text>
<text x="66" y="98.7">0201</text>
<text x="5" y="105.1">818012850</text>
<text x="17.5" y="103.3">68pF</text>
<text x="17.5" y="104.3">0201</text>
<text x="17.5" y="105.6">50V</text>
<text x="17.5" y="106.8">±5%</text>
<text x="26.2" y="105.6">0201&lt;1uf</text>
<text x="26.9" y="103.1">A0277</text>
<text x="26.9" y="104.6">NM</text>
<text x="34.9" y="105.6">0201&lt;1uf</text>
<text x="35.6" y="103.1">A0279</text>
<text x="35.6" y="104.6">NM</text>
<text x="41.1" y="103">0201&lt;1uf</text>
<text x="53.6" y="106.8">0201&lt;1uf</text>
<text x="54.3" y="103.1">A0280</text>
<text x="54.3" y="104.6">NM</text>
<text x="99.1" y="106.8">A0265</text>
<text x="109.1" y="105.6">A0287</text>
<text x="109.1" y="107.1">NM</text>
<text x="95.9" y="112.4">0201&lt;1uf</text>
<text x="99.1" y="108.3">NM</text>
<text x="108.3" y="109.3">0201&lt;1uf</text>
<text x="163.1" y="118">A0241 0ohm±5%</text>
<text x="173" y="118">0201</text>
<text x="211.3" y="117.5">J0210</text>
<text x="252.3" y="120">J0211</text>
<text x="139.1" y="121.2">J0209</text>
<text x="148.1" y="121.8">A0266 33pF</text>
<text x="150.6" y="124.2">±5%</text>
<text x="154.4" y="124.2">50V</text>
<text x="155.6" y="121.8">0201</text>
<text x="164.3" y="121.8">A0242 NM</text>
<text x="170.6" y="121.8">0201</text>
<text x="184.3" y="121.1">A0243</text>
<text x="211.4" y="123.5">XM-217-XC-173-SP</text>
<text x="222.3" y="124.2">A0267</text>
<text x="222.3" y="125.7">NM</text>
<text x="229" y="123">A0245</text>
<text x="229" y="124.2">33pF</text>
<text x="229" y="125.5">0201</text>
<text x="252.5" y="126">XM-217-XC-173-SP</text>
<text x="262.7" y="125.5">A0246</text>
<text x="139.2" y="127.2">XM-217-XC-173-SP</text>
<text x="159.4" y="128">A0268</text>
<text x="159.4" y="129.2">100nH</text>
<text x="159.4" y="130.5">±5%</text>
<text x="159.4" y="131.7">0201</text>
<text x="176.8" y="128">A0256</text>
<text x="176.8" y="129.2">NM</text>
<text x="176.8" y="130.5">0201</text>
<text x="184.3" y="126.2">0ohm</text>
<text x="184.3" y="127.8">±5%</text>
<text x="184.3" y="129.5">0402</text>
<text x="196.2" y="129.2">A0244</text>
<text x="196.2" y="130.7">NM</text>
<text x="219.1" y="131.1">0201</text>
<text x="229" y="131.7">A0285</text>
<text x="229" y="126.7">50V</text>
<text x="229" y="128">±5%</text>
<text x="262.7" y="126.7">33pF</text>
<text x="262.7" y="128">0201</text>
<text x="262.7" y="129.2">50V</text>
<text x="262.7" y="130.5">±5%</text>
<text x="193" y="134.8">0201&lt;1uf</text>
<text x="229" y="132.9">0ohm</text>
<text x="229" y="134.2">±5%</text>
<text x="229" y="135.4">0201</text>
<text x="262.7" y="132.9">A0286</text>
<text x="262.7" y="134.2">0ohm</text>
<text x="262.7" y="135.4">±5%</text>
<text x="262.7" y="136.7">0201</text>
<text x="154.4" y="139.8">A0269</text>
<text x="154.4" y="144.9">NM</text>
<text x="154.4" y="146.5">0201&lt;1uf</text>
<text x="5" y="151">J0205</text>
<text x="22.5" y="151">A0216</text>
<text x="28.7" y="151">A0208</text>
<text x="49.8" y="151">A0221</text>
<text x="63.5" y="151">A0234</text>
<text x="78.5" y="151">A0284</text>
<text x="2.5" y="160.3">818012850</text>
<text x="22.5" y="156.1">0.2pF</text>
<text x="22.5" y="157.7">0201</text>
<text x="22.5" y="159.3">50V</text>
<text x="22.5" y="161">±0.05pF</text>
<text x="28.7" y="156.1">0.3pF</text>
<text x="28.7" y="157.7">0201</text>
<text x="28.7" y="159.3">50V</text>
<text x="28.7" y="161">±0.05pF</text>
<text x="37.4" y="156.6">A0257</text>
<text x="37.4" y="157.8">1.8nH</text>
<text x="37.4" y="159.1">±0.1nH</text>
<text x="37.4" y="160.3">0201</text>
<text x="49.8" y="156.1">0ohm</text>
<text x="49.8" y="157.7">±5%</text>
<text x="49.8" y="159.3">0201</text>
<text x="57.3" y="156.6">A0207</text>
<text x="57.3" y="158.1">0.3pF</text>
<text x="57.3" y="159.6">0201</text>
<text x="57.3" y="161.1">50V</text>
<text x="63.5" y="156.1">0.3pF</text>
<text x="63.5" y="157.7">0201</text>
<text x="63.5" y="159.3">50V</text>
<text x="63.5" y="161">±0.05pF</text>
<text x="74.7" y="157.8">A0217 ±0.1nH</text>
<text x="74.7" y="159.1">NM</text>
<text x="74.7" y="160.3">0201&lt;1uf</text>
<text x="78.5" y="156.1">2.4nH</text>
<text x="78.5" y="159.3">0201</text>
<text x="19.4" y="164.1">A0232</text>
<text x="19.4" y="165.6">NM</text>
<text x="57.3" y="162.6">±0.05pF</text>
<text x="58" y="167.8">A0238</text>
<text x="16.2" y="169.7">0201&lt;1uf</text>
<text x="54.8" y="170.9">0201</text>
<text x="54.8" y="172.5">50V</text>
<text x="58" y="169.3">0.3pF</text>
<text x="54.8" y="174.1">±0.05pF</text>
</g>
<g font-size="1.1" fill="#004080">
<text x="10" y="29.1">1</text>
<text x="112.1" y="29.1">1</text>
<text x="10" y="30.4">2</text>
<text x="10" y="31.6">3</text>
<text x="10" y="32.9">4</text>
<text x="112.1" y="30.4">2</text>
<text x="181.8" y="37.8">1</text>
<text x="181.8" y="39.1">2</text>
<text x="7.5" y="77.7">1</text>
<text x="7.5" y="78.9">2</text>
<text x="158.1" y="83.9">1</text>
<text x="158.1" y="85.2">2</text>
<text x="6.3" y="100.1">2</text>
<text x="6.3" y="101.3">3</text>
<text x="6.3" y="98.8">1</text>
<text x="6.3" y="102.6">4</text>
<text x="212.9" y="120">1</text>
<text x="140.7" y="123.7">1</text>
<text x="140.7" y="125">2</text>
<text x="212.9" y="121.2">2</text>
<text x="253.9" y="122.5">1</text>
<text x="253.9" y="123.7">2</text>
<text x="6.3" y="154.8">2</text>
<text x="6.3" y="153.6">1</text>
<text x="6.3" y="156.1">3</text>
<text x="6.3" y="157.3">4</text>
</g>
<g font-size="1.1">
<text x="12.1" y="29.6">2</text>
<text x="12.1" y="28.4">1</text>
<text x="28.4" y="24.6">1</text>
<text x="29.7" y="29.6">10402</text>
<text x="34.5" y="24.6">2</text>
<text x="35.8" y="29.6">2</text>
<text x="50.8" y="29.6">1</text>
<text x="58.2" y="29.6">2</text>
<text x="114.2" y="28.4">1</text>
<text x="114.2" y="29.6">2</text>
<text x="131.7" y="28.4">1</text>
<text x="135.3" y="28.4">2</text>
<text x="139.2" y="28.4">1</text>
<text x="145.3" y="28.4">2</text>
<text x="154.1" y="28.4">1</text>
<text x="157.7" y="28.4">2</text>
<text x="166.6" y="28.4">1</text>
<text x="173.9" y="28.4">2</text>
<text x="184.3" y="28.8">ANT18</text>
<text x="12.1" y="30.8">3</text>
<text x="12.1" y="32.1">4</text>
<text x="17.2" y="34" transform="rotate(-90 17.2 34)">1</text>
<text x="23.4" y="35.2" transform="rotate(-90 23.4 35.2)">1</text>
<text x="29.9" y="31.1">+/-0.2mm</text>
<text x="43.3" y="32.7" transform="rotate(-90 43.3 32.7)">2</text>
<text x="65.7" y="32.7" transform="rotate(-90 65.7 32.7)">2</text>
<text x="84.7" y="30">ANT16</text>
<text x="124.2" y="31.5" transform="rotate(-90 124.2 31.5)">1</text>
<text x="149.1" y="32.7" transform="rotate(-90 149.1 32.7)">1</text>
<text x="162.8" y="31.5" transform="rotate(-90 162.8 31.5)">1</text>
<text x="17.2" y="41.3" transform="rotate(-90 17.2 41.3)">2</text>
<text x="23.4" y="41.3" transform="rotate(-90 23.4 41.3)">2</text>
<text x="43.3" y="36.4" transform="rotate(-90 43.3 36.4)">1</text>
<text x="64.8" y="41.8">+/-0.03mm</text>
<text x="65.7" y="38.8" transform="rotate(-90 65.7 38.8)">1</text>
<text x="124.2" y="38.8" transform="rotate(-90 124.2 38.8)">2</text>
<text x="149.1" y="38.8" transform="rotate(-90 149.1 38.8)">2</text>
<text x="150.6" y="39.6">+/-0.2mm</text>
<text x="162.8" y="38.8" transform="rotate(-90 162.8 38.8)">2</text>
<text x="183.9" y="37.1">1</text>
<text x="183.9" y="38.3">2</text>
<text x="195.2" y="37.1">1</text>
<text x="201.3" y="37.1">2</text>
<text x="22.5" y="44.3">+/-0.03mm</text>
<text x="9.6" y="76.9">1</text>
<text x="24.7" y="76.9">1</text>
<text x="28.3" y="76.9">2</text>
<text x="47.7" y="76.9">1</text>
<text x="55.1" y="76.9">2</text>
<text x="76.2" y="77.6">ANT19</text>
<text x="9.6" y="78.1">2</text>
<text x="20.9" y="81.3" transform="rotate(-90 20.9 81.3)">1</text>
<text x="29.6" y="81.3" transform="rotate(-90 29.6 81.3)">1</text>
<text x="44.6" y="80" transform="rotate(-90 44.6 80)">1</text>
<text x="57" y="81.3" transform="rotate(-90 57 81.3)">1</text>
<text x="67" y="78.8" transform="rotate(-90 67 78.8)">1</text>
<text x="160.2" y="83.1">1</text>
<text x="172.8" y="79.4">1</text>
<text x="178.9" y="79.4">2</text>
<text x="179.3" y="78.2">+/-0.2mm</text>
<text x="20.9" y="88.6" transform="rotate(-90 20.9 88.6)">2</text>
<text x="29.6" y="84.9" transform="rotate(-90 29.6 84.9)">2</text>
<text x="44.6" y="87.4" transform="rotate(-90 44.6 87.4)">2</text>
<text x="57" y="84.9" transform="rotate(-90 57 84.9)">2</text>
<text x="66" y="87.9">+/-0.03mm</text>
<text x="67" y="84.9" transform="rotate(-90 67 84.9)">2</text>
<text x="160.2" y="84.4">2</text>
<text x="170.3" y="88.8" transform="rotate(-90 170.3 88.8)">1</text>
<text x="175.3" y="84.4">1</text>
<text x="178.9" y="84.4">2</text>
<text x="187.7" y="87.5" transform="rotate(-90 187.7 87.5)">1</text>
<text x="196.4" y="84.4">1</text>
<text x="202.5" y="84.4">2</text>
<text x="206.4" y="88.8" transform="rotate(-90 206.4 88.8)">1</text>
<text x="217.6" y="84.4">1</text>
<text x="223.7" y="84.4">2</text>
<text x="230" y="88.8" transform="rotate(-90 230 88.8)">1</text>
<text x="242.1" y="85.4">ANT2</text>
<text x="6.6" y="92.4">SAR_SENSOR1</text>
<text x="67" y="91.2" transform="rotate(-90 67 91.2)">1</text>
<text x="171.8" y="94.4">+/-0.03mm</text>
<text x="187.7" y="94.8" transform="rotate(-90 187.7 94.8)">2</text>
<text x="189.2" y="93.1">+/-0.03mm</text>
<text x="206.4" y="92.4" transform="rotate(-90 206.4 92.4)">2</text>
<text x="231.5" y="94.4">+/-0.03mm</text>
<text x="8.4" y="99.3">2</text>
<text x="8.4" y="100.5">3</text>
<text x="8.4" y="101.8">4</text>
<text x="8.4" y="98">1</text>
<text x="16" y="101.2" transform="rotate(-90 16 101.2)">1</text>
<text x="17.2" y="98">1</text>
<text x="23.3" y="98">2</text>
<text x="24.7" y="101.2" transform="rotate(-90 24.7 101.2)">1</text>
<text x="33.4" y="101.2" transform="rotate(-90 33.4 101.2)">1</text>
<text x="39.6" y="98">1</text>
<text x="45.7" y="98">2</text>
<text x="52" y="101.2" transform="rotate(-90 52 101.2)">1</text>
<text x="66" y="100.3">+/-0.03mm</text>
<text x="67" y="97.3" transform="rotate(-90 67 97.3)">2</text>
<text x="82.6" y="99.8">SAR_SENSOR0</text>
<text x="170.3" y="96.1" transform="rotate(-90 170.3 96.1)">2</text>
<text x="230" y="96.1" transform="rotate(-90 230 96.1)">2</text>
<text x="16" y="104.8" transform="rotate(-90 16 104.8)">2</text>
<text x="24.7" y="107.3" transform="rotate(-90 24.7 107.3)">2</text>
<text x="26.2" y="106.8">+/-0.03mm</text>
<text x="33.4" y="107.3" transform="rotate(-90 33.4 107.3)">2</text>
<text x="34.9" y="106.8">+/-0.03mm</text>
<text x="41.1" y="104.6">+/-0.03mm</text>
<text x="52" y="107.3" transform="rotate(-90 52 107.3)">2</text>
<text x="96.9" y="104.9" transform="rotate(-90 96.9 104.9)">1</text>
<text x="106.8" y="103.7" transform="rotate(-90 106.8 103.7)">1</text>
<text x="53.6" y="108.1">+/-0.03mm</text>
<text x="96.9" y="111" transform="rotate(-90 96.9 111)">2</text>
<text x="106.8" y="109.8" transform="rotate(-90 106.8 109.8)">2</text>
<text x="108.3" y="110.6">+/-0.03mm</text>
<text x="95.9" y="114">+/-0.03mm</text>
<text x="165.3" y="119.2">1</text>
<text x="171.4" y="119.2">2</text>
<text x="215" y="119.2">1</text>
<text x="142.8" y="122.9">1</text>
<text x="142.8" y="124.2">2</text>
<text x="151.6" y="122.9">1</text>
<text x="155.2" y="122.9">2</text>
<text x="164.1" y="122.9">1</text>
<text x="171.4" y="122.9">2</text>
<text x="182.7" y="122.9">1</text>
<text x="188.8" y="122.9">2</text>
<text x="203.2" y="123.6">ANT13</text>
<text x="215" y="120.5">2</text>
<text x="220.1" y="122.3" transform="rotate(-90 220.1 122.3)">1</text>
<text x="227.5" y="123.6" transform="rotate(-90 227.5 123.6)">1</text>
<text x="256" y="121.7">1</text>
<text x="256" y="122.9">2</text>
<text x="157.8" y="126.1" transform="rotate(-90 157.8 126.1)">1</text>
<text x="175.3" y="126.1" transform="rotate(-90 175.3 126.1)">1</text>
<text x="176.8" y="131.7">+/-0.03mm</text>
<text x="193.9" y="127.3" transform="rotate(-90 193.9 127.3)">1</text>
<text x="207" y="131">SAR_SENSOR3</text>
<text x="220.1" y="129.7" transform="rotate(-90 220.1 129.7)">2</text>
<text x="227.5" y="131.1" transform="rotate(-90 227.5 131.1)">1</text>
<text x="227.5" y="127.2" transform="rotate(-90 227.5 127.2)">2</text>
<text x="261.1" y="129.7" transform="rotate(-90 261.1 129.7)">2</text>
<text x="261.1" y="126.1" transform="rotate(-90 261.1 126.1)">1</text>
<text x="157.8" y="133.4" transform="rotate(-90 157.8 133.4)">2</text>
<text x="175.3" y="133.4" transform="rotate(-90 175.3 133.4)">2</text>
<text x="193" y="136.4">+/-0.03mm</text>
<text x="193.9" y="133.4" transform="rotate(-90 193.9 133.4)">2</text>
<text x="219.1" y="132.7">+/-0.03mm</text>
<text x="227.5" y="137.2" transform="rotate(-90 227.5 137.2)">2</text>
<text x="261.1" y="132.3" transform="rotate(-90 261.1 132.3)">1</text>
<text x="137.3" y="142.2">SAR_SENSOR2</text>
<text x="152.9" y="141.6">1</text>
<text x="159" y="141.6">2</text>
<text x="261.1" y="138.4" transform="rotate(-90 261.1 138.4)">2</text>
<text x="154.4" y="148.1">+/-0.03mm</text>
<text x="8.4" y="154.1">2</text>
<text x="8.4" y="155.3">3</text>
<text x="8.4" y="152.8">1</text>
<text x="21" y="152.8">1</text>
<text x="24.5" y="152.8">2</text>
<text x="27.2" y="152.8">1</text>
<text x="30.8" y="152.8">2</text>
<text x="35.9" y="154.7" transform="rotate(-90 35.9 154.7)">1</text>
<text x="48.3" y="152.8">1</text>
<text x="54.4" y="152.8">2</text>
<text x="62" y="152.8">1</text>
<text x="65.6" y="152.8">2</text>
<text x="73.2" y="156" transform="rotate(-90 73.2 156)">1</text>
<text x="77" y="152.8">1</text>
<text x="84.3" y="152.8">2</text>
<text x="88.7" y="153.5">ANT17</text>
<text x="8.4" y="156.5">4</text>
<text x="55.8" y="160.8" transform="rotate(-90 55.8 160.8)">2</text>
<text x="55.8" y="157.2" transform="rotate(-90 55.8 157.2)">1</text>
<text x="74.7" y="161.8">+/-0.03mm</text>
<text x="17.2" y="162.2" transform="rotate(-90 17.2 162.2)">2</text>
<text x="35.9" y="162.1" transform="rotate(-90 35.9 162.1)">2</text>
<text x="55.8" y="165.9" transform="rotate(-90 55.8 165.9)">2</text>
<text x="73.2" y="162.1" transform="rotate(-90 73.2 162.1)">2</text>
<text x="16.2" y="171.3">+/-0.03mm</text>
<text x="17.2" y="168.3" transform="rotate(-90 17.2 168.3)">1</text>
<text x="55.8" y="169.5" transform="rotate(-90 55.8 169.5)">1</text>
<text x="242.7" y="196.4">Title</text>
<text x="247.7" y="197.7">L2_MAIN</text>
<text x="242.7" y="200.2">Size</text>
<text x="242.7" y="203.9">Date:</text>
<text x="244" y="201.4">A2</text>
<text x="247.7" y="201.4">ANT2</text>
<text x="247.7" y="200.2">Document Number</text>
<text x="249.2" y="203.9">Friday, April 08, 2022</text>
<text x="267.6" y="203.9">Sheet</text>
<text x="273.9" y="203.9">2</text>
<text x="277.6" y="203.9">of</text>
<text x="281.3" y="203.9">79</text>
<text x="283.8" y="200.2">Rev</text>
<text x="285" y="201.4">P0</text>
</g>
<g font-size="1.1" fill="#f00">
<text x="82.7" y="29.6" transform="rotate(180 82.7 29.6)">o</text>
<text x="181" y="28.3" transform="rotate(180 181 28.3)">o</text>
<text x="73.1" y="77.4">o</text>
<text x="239.5" y="84.3" transform="rotate(180 239.5 84.3)">o</text>
<text x="16.6" y="91.8" transform="rotate(180 16.6 91.8)">o</text>
<text x="92.5" y="99.3" transform="rotate(180 92.5 99.3)">o</text>
<text x="200" y="123.5">o</text>
<text x="217" y="130.4" transform="rotate(180 217 130.4)">o</text>
<text x="147.3" y="141.6" transform="rotate(180 147.3 141.6)">o</text>
<text x="85.6" y="153.4">o</text>
</g>
<g font-size=".9">
<text x="30.1" y="1">5</text>
<text x="87.8" y="1">4</text>
<text x="145.5" y="1">3</text>
<text x="203.2" y="1">2</text>
<text x="260.9" y="1">1</text>
<text x=".4" y="27.5">D</text>
<text x="290.1" y="27.5">D</text>
<text x=".4" y="78.3">C</text>
<text x="290.1" y="78.3">C</text>
<text x=".4" y="129.1">B</text>
<text x="290.1" y="129.1">B</text>
<text x=".4" y="179.9">A</text>
<text x="290.1" y="179.9">A</text>
<text x="30.1" y="205.4">5</text>
<text x="87.8" y="205.4">4</text>
<text x="145.5" y="205.4">3</text>
<text x="203.2" y="205.4">2</text>
<text x="260.9" y="205.4">1</text>
</g>
</svg>
